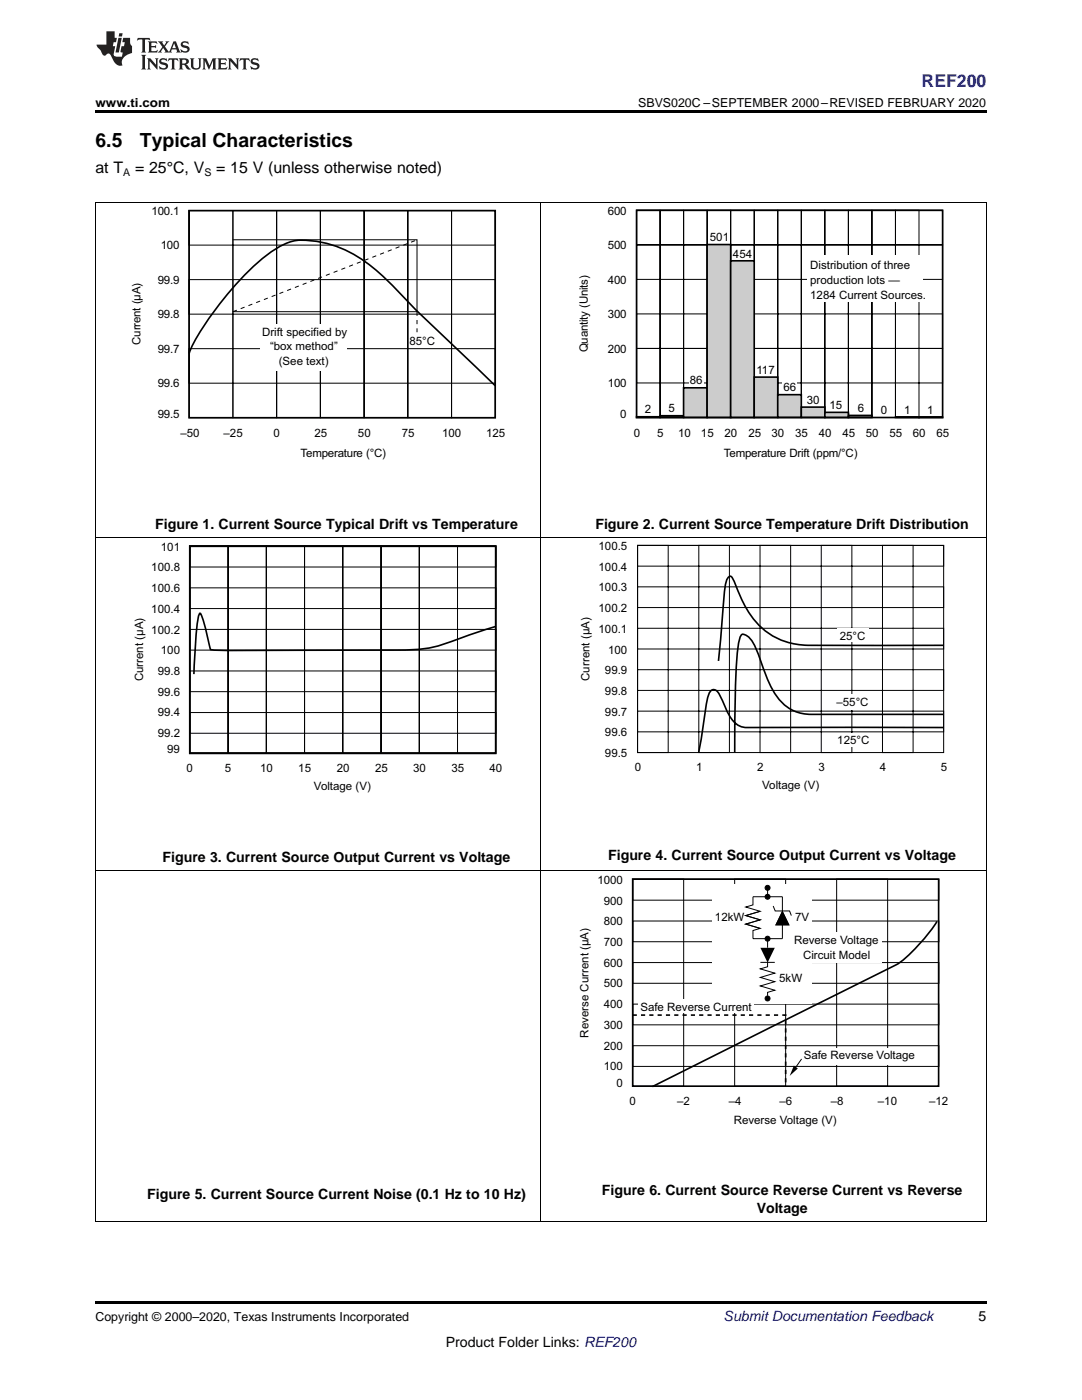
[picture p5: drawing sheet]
<svg xmlns="http://www.w3.org/2000/svg" width="216mm" height="279mm" viewBox="0 0 216 279" stroke-linecap="round" stroke-linejoin="round" font-family="sans-serif">
<path d="M19 259.7h177.8v.5h-177.8z" fill="#000"/>
<g fill="none" stroke="#000" stroke-width=".2">
<path d="M19.1 173.7v70.1M107.9 173.7v70.1M126.2 175.4h10.2v41.4h-10.2zM126.3 175.5h61v4.1h-61zM146.6 175.4h10.2v41.4h-10.2zM166.9 175.4h10.2v41.4h-10.2zM196.8 173.7v70.1M126.3 183.8h61v4.1h-61zM126.3 192.1h61v4.1h-61zM126.3 200.4h61v4.1h-61zM126.3 208.7h61v4.1h-61zM159.9 211.3l-1.6 2.4"/>
<path d="M19 243.8h177.8"/>
</g>
<path d="M126.2 175.4h61.1v41.4h-61.1zM187 183.9a35.3 35.3 0 0 1-7.6 8.3l-49.2 24.7" fill="none" stroke="#000" stroke-width=".33"/>
<path d="M142.2 176.3h19.8v24h-19.8z" fill="#fff"/>
<path d="M151.7 181.9l-2.9 .8 2.9 .9-2.9 .8 2.9 .9" fill="none" stroke="#000" stroke-width=".2"/>
<path d="M156.1 181.7l1.5 3h-2.9z" fill="#000"/>
<path d="M158.1 186h17.9v6.1h-17.9z" fill="#fff"/>
<g fill="none" stroke="#000" stroke-width=".2">
<path d="M153.2 177.1v1.9M156.1 179h-5.9v1.6l-1.4 .4 2.9 .9-2.9 .8 2.9 .9-2.9 .8 2.9 .9-1.5 .4v1.6h5.9M156.1 179v8.3M151.7 192.1h2.9M153.2 192v.9l-1.5 .5 2.9 .8-2.9 .9 2.9 .8-2.9 .9 2.9 .8-1.4 .4v.7M153.2 187.3v1.8M154.3 180.8l.4 1h2.9l.3 .9"/>
<circle cx="153.2" cy="177.2" r=".49"/>
<circle cx="153.2" cy="179" r=".49"/>
<circle cx="153.2" cy="187.3" r=".49"/>
<circle cx="153.2" cy="199.3" r=".49"/>
</g>
<g fill="#000">
<path d="M151.7 189.2h2.9l-1.4 2.9zM156.1 181.7l1.5 3h-2.9zM158.4 212.7l.8 .5-1.6 1.5z"/>
<circle cx="153.2" cy="177.2" r=".49"/>
<circle cx="153.2" cy="179" r=".49"/>
<circle cx="153.2" cy="187.3" r=".49"/>
<circle cx="153.2" cy="199.3" r=".49"/>
</g>
<path d="M127.4 199.5h23.1v2.6h-23.1z" fill="#fff"/>
<path d="M126.2 202.6h30.6v14.3" fill="none" stroke="#000" stroke-width=".33" stroke-dasharray=".8 .8" stroke-linecap="butt"/>
<path d="M160 209.1h23.2v3.3h-23.2z" fill="#fff"/>
<g fill="none" stroke="#000" stroke-width=".2">
<path d="M19.1 107.3v66.5M37.9 109h7.6v41.3h-7.6zM37.9 109h61.1v4.2h-61.1zM37.9 117.3h61.1v4.2h-61.1zM45.5 109h7.6v41.3h-7.6zM53.1 109h7.7v41.3h-7.7zM60.8 109h7.6v41.3h-7.6zM68.4 109h7.6v41.3h-7.6zM76 109h7.7v41.3h-7.7zM83.7 109h7.6v41.3h-7.6zM107.9 107.3v66.5M127.2 108.9h61.1v41.3h-61.1z"/>
<path d="M127.2 108.9h61.1v4.1h-61.1zM127.2 117.1h61.1v4.2h-61.1zM127.2 108.9h6.1v41.3h-6.1zM139.4 108.9h6.1v41.3h-6.1zM151.7 108.9h6.1v41.3h-6.1zM163.9 108.9h6.1v41.3h-6.1zM176.1 108.9h6.1v41.3h-6.1zM196.8 107.3v66.5M37.9 125.6h61.1v4.1h-61.1zM37.9 133.9h61.1v4.1h-61.1zM127.2 125.4h61.1v4.1h-61.1zM127.2 133.7h61.1v4.1h-61.1z"/>
<path d="M37.9 142.2h61.1v4.1h-61.1zM127.2 141.9h61.1v4.2h-61.1zM19 173.7h177.8"/>
</g>
<path d="M37.9 108.9h61v41.4h-61zM37.9 109h61v41.4h-61zM98.9 125l-5.5 1.8a37.1 37.1 0 0 1-9.7 2.8l-4.5 .1-32.4 .1a15.8 15.8 0 0 1-4.8-.2l-1.1-4.6a5.5 5.5 0 0 0-1-2.6 25.3 25.3 0 0 0-1 7.1l-.2 5M188.2 128.8h-25.2a14.5 14.5 0 0 1-12.7-5.4 39.2 39.2 0 0 1-4.1-8l-.3-.3a.89 .89 0 0 0-1 .9 90.2 90.2 0 0 0-1 10.8l-.5 5.1M188.2 142.6h-24.5a9.1 9.1 0 0 1-8.4-3.2 27.6 27.6 0 0 1-3.7-7.9 12.7 12.7 0 0 0-2-4.1l-.6-.6-.8-.2a1.21 1.21 0 0 0-.7 1.2 80.2 80.2 0 0 0-.8 13l-.1 9.4M188.3 145.2h-37.4a6.8 6.8 0 0 1-3.7-.5 11.9 11.9 0 0 1-3.2-5.3l-.8-1.4-.5-.3a1.09 1.09 0 0 0-1.3 1l-.4 1.6-1.6 9.8" fill="none" stroke="#000" stroke-width=".33"/>
<g fill="#fff">
<path d="M166.5 138.5h7.4v3.1h-7.4z"/>
<path d="M167 125.5h6.2v2.6h-6.2z"/>
<path d="M166.8 146.3h7.1v2.7h-7.1z"/>
</g>
<g fill="none" stroke="#000" stroke-width=".2">
<path d="M19.1 40.4v66.9M37.7 42h61.1v6.9h-61.1zM37.7 55.8h61.1v6.9h-61.1zM37.7 42h8.8v41.4h-8.8zM46.4 47.8h36.8v14.4h-36.8M46.5 42h8.7v41.4h-8.7zM55.2 42h8.7v41.4h-8.7zM63.9 42h8.8v41.4h-8.8zM72.7 42h8.7v41.4h-8.7zM81.4 42h8.7v41.4h-8.7zM90.1 42h8.7v41.4h-8.7zM107.9 40.4v66.9"/>
<path d="M196.8 40.4v66.9M37.7 69.6h61.1v6.9h-61.1zM19 107.2h177.8"/>
</g>
<path d="M37.7 42h61.1v41.4h-61.1zM37.7 70.6a42.6 42.6 0 0 1 7.1-11.2 45.5 45.5 0 0 1 10.8-10.1 8.9 8.9 0 0 1 6.4-1.3 25.3 25.3 0 0 1 15.5 8.1l1.1 1.2a405.9 405.9 0 0 0 16.6 16.2l3.6 3.5" fill="none" stroke="#000" stroke-width=".33"/>
<path d="M46.5 62.2l36.7-14.3M83.2 62.2v4.1" fill="none" stroke="#000" stroke-width=".2" stroke-dasharray=".8 .8" stroke-linecap="butt"/>
<path d="M51.9 64.7h17.2v9.2h-17.2z" fill="#fff"/>
<g fill="none" stroke="#000" stroke-width=".2">
<path d="M127 42h4.7v41.3h-4.7zM127 42h61.1v41.3h-61.1zM127 42h61.1v6.9h-61.1zM127 48.9h61.1v6.9h-61.1zM131.7 42h4.7v41.3h-4.7zM136.4 42h4.7v41.3h-4.7zM141.1 42h4.7v41.3h-4.7zM145.8 42h4.7v41.3h-4.7zM150.5 42h4.7v41.3h-4.7zM155.2 42h4.7v41.3h-4.7zM159.9 42h4.7v41.3h-4.7zM164.6 42h4.7v41.3h-4.7z"/>
<path d="M169.3 42h4.7v41.3h-4.7zM174 42h4.7v41.3h-4.7zM178.7 42h4.7v41.3h-4.7zM127 62.6h61.1v6.9h-61.1zM127 69.5h61.1v6.9h-61.1z"/>
</g>
<path d="M161.1 51h23.1v9.2h-23.1z" fill="#fff"/>
<path d="M127 83.2h4.7v.1h-4.7zM131.7 83h4.7v.3h-4.7zM169.3 82.5v.3" fill="none" stroke="#000" stroke-width=".33"/>
<path d="M127 83.2h4.7" fill="none" stroke="#ccc" stroke-width=".2"/>
<path d="M131.7 83.1h4.7" fill="none" stroke="#ccc" stroke-width=".34"/>
<path d="M136.4 77.4h4.7v5.9h-4.7z" fill="#ccc"/>
<path d="M136.4 77.4h4.7v5.9h-4.7z" fill="none" stroke="#000" stroke-width=".33"/>
<path d="M141.1 48.8h4.7v34.5h-4.7z" fill="#ccc"/>
<path d="M141.1 48.8h4.7v34.5h-4.7z" fill="none" stroke="#000" stroke-width=".33"/>
<path d="M145.8 52h4.7v31.3h-4.7z" fill="#ccc"/>
<path d="M145.8 52h4.7v31.3h-4.7z" fill="none" stroke="#000" stroke-width=".33"/>
<path d="M150.5 75.3h4.7v8h-4.7z" fill="#ccc"/>
<path d="M150.5 75.3h4.7v8h-4.7z" fill="none" stroke="#000" stroke-width=".33"/>
<path d="M155.2 78.8h4.7v4.5h-4.7z" fill="#ccc"/>
<path d="M155.2 78.8h4.7v4.5h-4.7z" fill="none" stroke="#000" stroke-width=".33"/>
<path d="M159.9 81.2h4.7v2.1h-4.7z" fill="#ccc"/>
<path d="M159.9 81.2h4.7v2.1h-4.7z" fill="none" stroke="#000" stroke-width=".33"/>
<path d="M164.6 82.3h4.7v1h-4.7z" fill="#ccc"/>
<path d="M127 42h61.1v41.3h-61.1zM164.6 82.3h4.7v1h-4.7zM169.3 82.9h4.7v.4h-4.7zM178.7 83.3h4.7zM183.4 83.3h4.7z" fill="none" stroke="#000" stroke-width=".33"/>
<path d="M169.3 83.1h4.7" fill="none" stroke="#ccc" stroke-width=".41"/>
<path d="M178.7 83.3h9.4" fill="none" stroke="#ccc" stroke-width=".2"/>
<g fill="#fff">
<path d="M137.4 74.7h3v2.4h-3z"/>
<path d="M156.1 76h3v2.4h-3z"/>
</g>
<path d="M19 40.4h177.8" fill="none" stroke="#000" stroke-width=".2"/>
<path d="M19 22h177.8v.5h-177.8z" fill="#000"/>
<g fill="#231f20">
<path d="M27.5 7.6l-.1 .5 .4-.2h.6v.1v2.1l-.2 .4h1l-.3-.4v-2.1l.1-.1h.5l.5 .2-.2-.5zM29.5 8.3l.2 .3v1.5l-.2 .4h1.8l.2-.6a1.04 1.04 0 0 1-1.3 .2v-.7h.6l.3 .2v-.6l-.3 .2h-.6v-.6l.8-.1 .4 .3-.2-.5zM31.5 8.3l.9 1.1-.9 1.1h.8l-.2-.2 .5-.7 .4 .7-.2 .2h1.5l-.1-.2 .1-.4h.9l.1 .4-.2 .2h1l-.3-.3-.7-1.9h-.5l-.9 2-.8-1 .9-1h-.8l.1 .3-.3 .5-.4-.6 .2-.2zM34.7 8.6l.4 1h-.7zM36.3 8.4a.63 .63 0 0 0-.2 .7 .63 .63 0 0 0 .6 .4l.6 .2 .1 .2a.75 .75 0 0 1-.7 .4 .75 .75 0 0 1-.6-.5l.1 .7 .1-.1a1.11 1.11 0 0 0 1.5-.6 1.13 1.13 0 0 0-1.2-.8l-.1-.4a1.04 1.04 0 0 1 1.2 .2l-.2-.5-.1 .1-.5-.2zM28.2 10.9l.2 .4v2.2l-.2 .4h1l-.3-.4v-2.2l.3-.4zM29.3 11.6l.3 .4v1.5l-.3 .4h.8l-.2-.4v-1.3l1.5 1.7v-1.9l.2-.4h-.7l.2 .4v.9l-1.1-1.3zM32 11.8a.62 .62 0 0 0-.2 .7 .62 .62 0 0 0 .6 .4l.6 .1 .1 .3a.76 .76 0 0 1-.7 .3 .76 .76 0 0 1-.6-.4l.1 .7 .1-.1a1.11 1.11 0 0 0 1.5-.6 1.13 1.13 0 0 0-1.2-.8l-.1-.4a1.04 1.04 0 0 1 1.2 .2l-.2-.6-.1 .1-.5-.1zM33.7 11.6l-.2 .6a.61 .61 0 0 1 .8-.3v1.6l-.2 .4h.9l-.2-.4v-1.6a.63 .63 0 0 1 .8 .3l-.2-.6zM35.6 11.6l.3 .4v1.5l-.3 .4h1l-.2-.2v-.8l.5 .2a.76 .76 0 0 0 1.2 .7l-1-1a.58 .58 0 0 0 .6-.5 .58 .58 0 0 0-.5-.6zM36.4 11.9h.1a.45 .45 0 0 1 .5 .1 .45 .45 0 0 1 .1 .5l-.7 .2zM37.9 11.6l.2 .2a2.17 2.17 0 0 0 .3 1.9 .99 .99 0 0 0 1.6-.6v-1.1l.2-.4h-.7l.2 .2a1.92 1.92 0 0 1-.2 1.8 .6 .6 0 0 1-.9-.5v-1.1l.2-.4zM40.4 11.6l.2 .4v1.5l-.2 .4h.7l-.2-.4v-1.4l.8 1.8 .8-1.8v1.4l-.2 .4h.9l-.2-.4v-1.5l.2-.4h-.8l-.6 1.5-.6-1.5zM43.4 11.6l.2 .4v1.5l-.2 .4h1.8l.2-.6a1.04 1.04 0 0 1-1.3 .1v-.6h.5l.4 .2v-.6l-.4 .2h-.5v-.7h.8l.3 .3-.1-.6zM45.5 11.6l.2 .4v1.5l-.2 .4h.7l-.2-.4v-1.3l1.5 1.7v-1.9l.2-.4h-.7l.2 .4v.9l-1.1-1.3zM47.9 11.6l-.1 .6a.61 .61 0 0 1 .8-.3v1.6l-.3 .4h1l-.3-.4 .1-1.6a.63 .63 0 0 1 .7 .3l-.1-.6zM50.2 11.8a.62 .62 0 0 0-.2 .7 .62 .62 0 0 0 .6 .4l.6 .1 .2 .3a.76 .76 0 0 1-.8 .3 .76 .76 0 0 1-.6-.4l.1 .7 .2-.1a1.11 1.11 0 0 0 1.5-.6 1.13 1.13 0 0 0-1.3-.8l-.1-.4a1.04 1.04 0 0 1 1.2 .2l-.1-.6-.2 .1-.5-.1z"/>
<path d="M21.2 6.3v2.6h-1.9l.1 .4 .7 .9a.91 .91 0 0 0 1 .8 .56 .56 0 0 1 .5-.3 .56 .56 0 0 1 .5 .3l.4 .8a1.53 1.53 0 0 0 1.9 1.2 1.54 1.54 0 0 1 1-2.1l.9-.3v-1.4a1.52 1.52 0 0 1-.3-1.6h-1.4l-.2 .8h.5l-.2 .8h-.4l-.2 1v.2l.4 .1-.2 .8a1.93 1.93 0 0 1-1.6-.3l.3-1.8h-.5l.2-.8h.4l.2-.8h-.4v-1.3zM23.6 7.6l-.6 2.9h.7l.6-2.9zM23.8 6.6l-.1 .7h.6l.2-.7z"/>
</g>
<g font-size="3.9">
<text x="19" y="29.3">6.5</text>
<text x="27.9" y="29.3">Typical Characteristics</text>
</g>
<text font-size="3.5" fill="#00f" x="183.9" y="17.3">REF200</text>
<g font-size="3.2">
<text x="19" y="34.4">at T</text>
<text x="27" y="34.4">= 25°C, V</text>
<text x="43.1" y="34.4">= 15 V (unless otherwise noted)</text>
</g>
<g font-size="2.8">
<text x="31" y="105.5">Figure 1. Current Source Typical Drift vs Temperature</text>
<text x="118.8" y="105.5">Figure 2. Current Source Temperature Drift Distribution</text>
<text x="32.5" y="172">Figure 3. Current Source Output Current vs Voltage</text>
<text x="121.4" y="171.7">Figure 4. Current Source Output Current vs Voltage</text>
<text x="29.4" y="239.3">Figure 5. Current Source Current Noise (0.1 Hz to 10 Hz)</text>
<text x="120.1" y="238.5">Figure 6. Current Source Reverse Current vs Reverse</text>
<text x="151" y="242">Voltage</text>
<text x="195.3" y="263.6">5</text>
<text x="88.9" y="268.9">Product Folder Links: REF200</text>
</g>
<text font-size="2.8" fill="#0000c8" x="144.4" y="263.6">Submit Documentation Feedback</text>
<g font-size="2.5">
<text x="19" y="21.4">www.ti.com</text>
<text x="127.4" y="21.4">SBVS020C –SEPTEMBER 2000–REVISED FEBRUARY 2020</text>
<text x="19" y="263.6">Copyright © 2000–2020, Texas Instruments Incorporated</text>
</g>
<g font-size="2.3">
<text x="30.2" y="42.8">100.1</text>
<text x="121.3" y="42.8">600</text>
<text x="32.1" y="49.7">100</text>
<text x="121.3" y="49.7">500</text>
<text x="141.7" y="48.2">501</text>
<text x="146.3" y="51.4">454</text>
<text x="161.7" y="53.7">Distribution of three</text>
<text x="31.5" y="56.6">99.9</text>
<text x="121.3" y="56.6">400</text>
<text x="161.7" y="56.6">production lots —</text>
<text x="161.7" y="59.6">1284 Current Sources.</text>
<text x="31.5" y="63.5">99.8</text>
<text x="121.3" y="63.5">300</text>
<text x="28.1" y="68.8" transform="rotate(-90 28.1 68.8)">Current (µA)</text>
<text x="31.5" y="70.4">99.7</text>
<text x="52.3" y="67">Drift specified by</text>
<text x="53.9" y="69.9">“box method”</text>
<text x="81.7" y="68.8">85°C</text>
<text x="117.3" y="70.3" transform="rotate(-90 117.3 70.3)">Quantity (Units)</text>
<text x="121.3" y="70.4">200</text>
<text x="31.5" y="77.3">99.6</text>
<text x="55.6" y="72.9">(See text)</text>
<text x="121.3" y="77.3">100</text>
<text x="137.6" y="76.7">86</text>
<text x="150.9" y="74.5">117</text>
<text x="31.5" y="83.4">99.5</text>
<text x="123.8" y="83.4">0</text>
<text x="128.7" y="82.5">2</text>
<text x="133.4" y="82.3">5</text>
<text x="156.3" y="78.1">66</text>
<text x="161" y="80.5">30</text>
<text x="165.5" y="81.6">15</text>
<text x="171.2" y="82.2">6</text>
<text x="175.8" y="82.6">0</text>
<text x="180.4" y="82.6">1</text>
<text x="185" y="82.6">1</text>
<text x="36" y="87.2">–50</text>
<text x="44.6" y="87.2">–25</text>
<text x="54.6" y="87.2">0</text>
<text x="62.7" y="87.2">25</text>
<text x="71.4" y="87.2">50</text>
<text x="80.2" y="87.2">75</text>
<text x="88.2" y="87.2">100</text>
<text x="97" y="87.2">125</text>
<text x="126.5" y="87.2">0</text>
<text x="131.2" y="87.2">5</text>
<text x="135.3" y="87.2">10</text>
<text x="139.9" y="87.2">15</text>
<text x="144.6" y="87.2">20</text>
<text x="149.3" y="87.2">25</text>
<text x="154" y="87.2">30</text>
<text x="158.6" y="87.2">35</text>
<text x="163.4" y="87.2">40</text>
<text x="168.1" y="87.2">45</text>
<text x="172.8" y="87.2">50</text>
<text x="177.5" y="87.2">55</text>
<text x="182.2" y="87.2">60</text>
<text x="186.8" y="87.2">65</text>
<text x="60" y="91.2">Temperature (°C)</text>
<text x="144.5" y="91.2">Temperature Drift (ppm/°C)</text>
<text x="32.1" y="109.9">101</text>
<text x="119.4" y="109.8">100.5</text>
<text x="119.4" y="113.9">100.4</text>
<text x="30.2" y="114">100.8</text>
<text x="30.2" y="118.2">100.6</text>
<text x="119.4" y="118">100.3</text>
<text x="30.2" y="122.3">100.4</text>
<text x="119.4" y="122.2">100.2</text>
<text x="30.2" y="126.4">100.2</text>
<text x="32.1" y="130.6">100</text>
<text x="119.4" y="126.3">100.1</text>
<text x="121.3" y="130.4">100</text>
<text x="167.6" y="127.6">25°C</text>
<text x="28.5" y="136" transform="rotate(-90 28.5 136)">Current (µA)</text>
<text x="31.5" y="134.7">99.8</text>
<text x="117.6" y="135.9" transform="rotate(-90 117.6 135.9)">Current (µA)</text>
<text x="120.7" y="134.6">99.9</text>
<text x="31.5" y="138.8">99.6</text>
<text x="31.5" y="143">99.4</text>
<text x="120.7" y="138.7">99.8</text>
<text x="120.7" y="142.8">99.7</text>
<text x="166.9" y="140.9">–55°C</text>
<text x="31.5" y="147.1">99.2</text>
<text x="120.7" y="147">99.6</text>
<text x="167.1" y="148.5">125°C</text>
<text x="33.3" y="150.4">99</text>
<text x="37.2" y="154.1">0</text>
<text x="44.9" y="154.1">5</text>
<text x="51.9" y="154.1">10</text>
<text x="59.5" y="154.1">15</text>
<text x="67.2" y="154.1">20</text>
<text x="74.8" y="154.1">25</text>
<text x="82.4" y="154.1">30</text>
<text x="90.1" y="154.1">35</text>
<text x="97.7" y="154.1">40</text>
<text x="120.7" y="151.1">99.5</text>
<text x="126.7" y="153.8">0</text>
<text x="138.9" y="153.8">1</text>
<text x="151.1" y="153.8">2</text>
<text x="163.3" y="153.8">3</text>
<text x="175.5" y="153.8">4</text>
<text x="187.8" y="153.8">5</text>
<text x="62.6" y="157.7">Voltage (V)</text>
<text x="152.1" y="157.4">Voltage (V)</text>
<text x="119.2" y="176.4">1000</text>
<text x="120.5" y="180.5">900</text>
<text x="120.5" y="184.7">800</text>
<text x="142.7" y="183.8">12kW</text>
<text x="158.7" y="183.9">7V</text>
<text x="120.5" y="188.8">700</text>
<text x="158.5" y="188.4">Reverse Voltage</text>
<text x="160.2" y="191.3">Circuit Model</text>
<text x="120.5" y="192.9">600</text>
<text x="120.5" y="197.1">500</text>
<text x="155.5" y="196">5kW</text>
<text x="120.5" y="201.2">400</text>
<text x="127.8" y="201.8">Safe Reverse Current</text>
<text x="117.4" y="207.1" transform="rotate(-90 117.4 207.1)">Reverse Current (µA)</text>
<text x="120.5" y="205.3">300</text>
<text x="120.5" y="209.5">200</text>
<text x="120.5" y="213.6">100</text>
<text x="160.4" y="211.4">Safe Reverse Voltage</text>
<text x="123" y="216.9">0</text>
<text x="125.6" y="220.6">0</text>
<text x="135.1" y="220.6">–2</text>
<text x="145.4" y="220.6">–4</text>
<text x="155.5" y="220.6">–6</text>
<text x="165.8" y="220.6">–8</text>
<text x="175.2" y="220.5">–10</text>
<text x="185.4" y="220.6">–12</text>
<text x="146.4" y="224.2">Reverse Voltage (V)</text>
</g>
<g font-size="2.1">
<text x="24.6" y="35.1">A</text>
<text x="40.8" y="35.1">S</text>
</g>
</svg>
